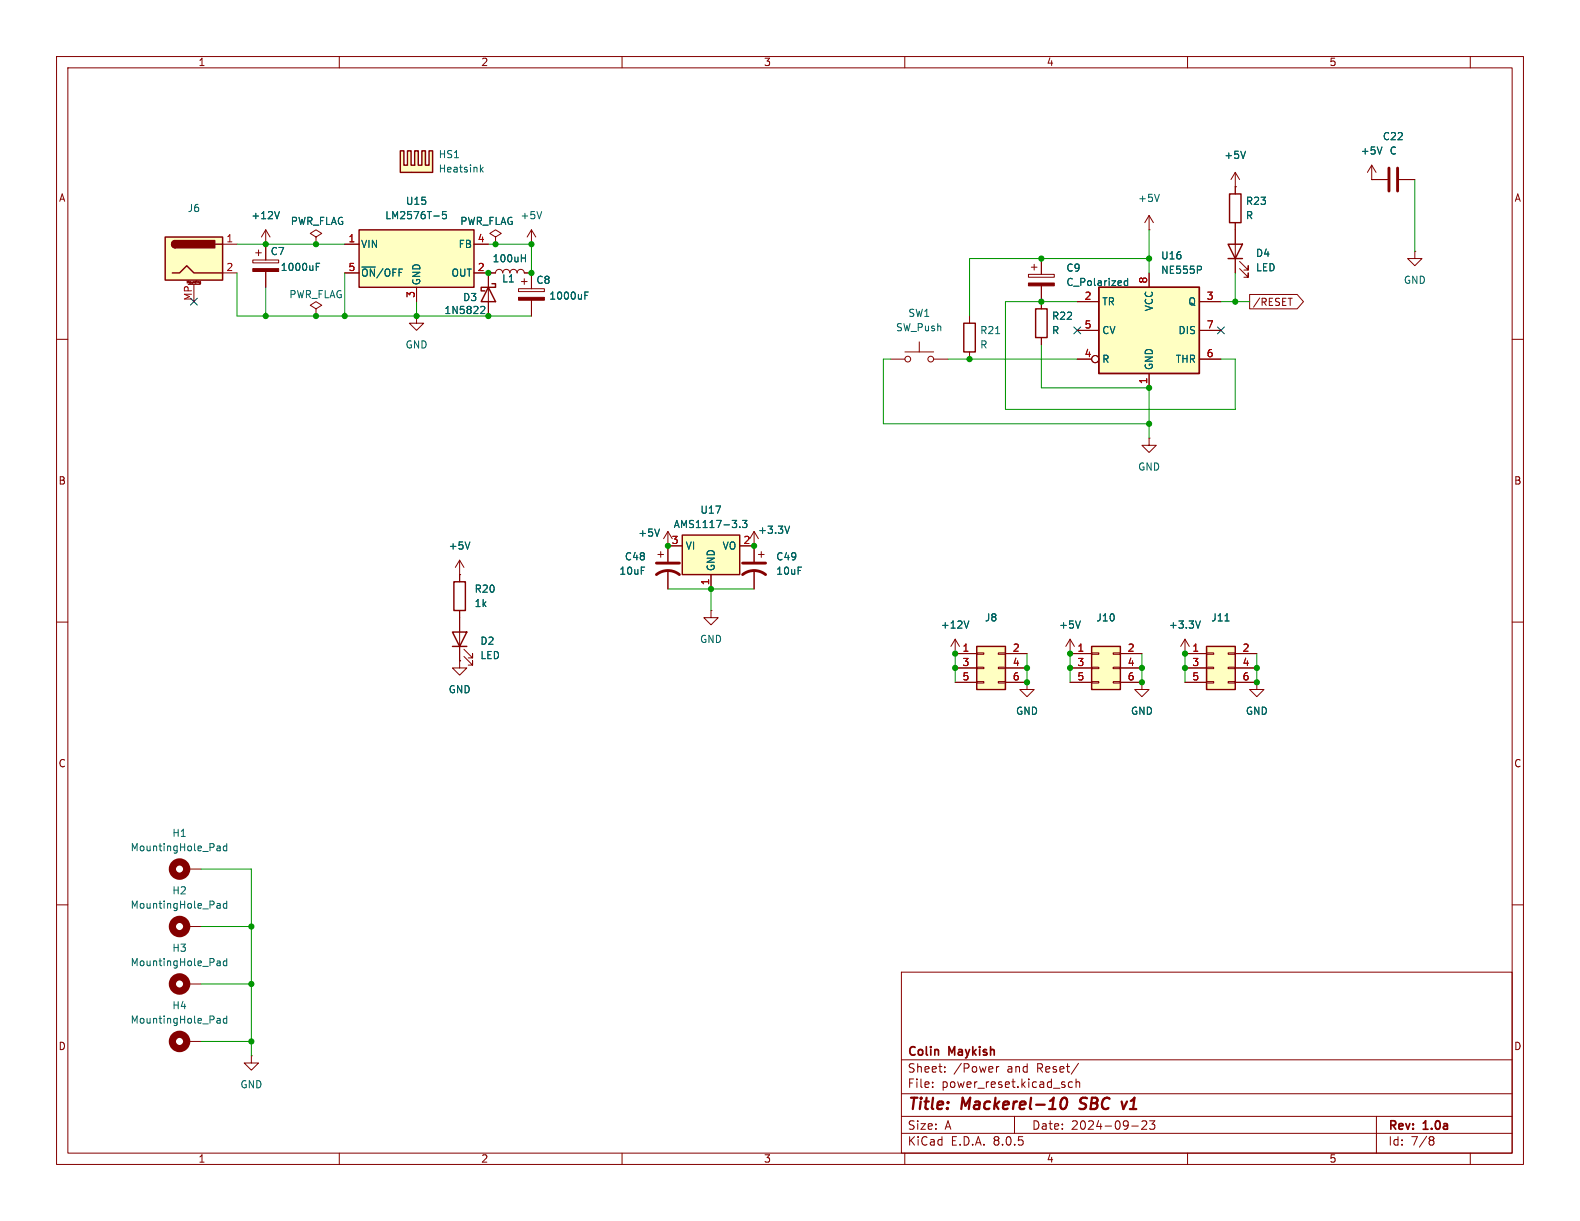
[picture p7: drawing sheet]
<svg xmlns="http://www.w3.org/2000/svg" width="279mm" height="216mm" viewBox="0 0 279 216" stroke-linecap="round" stroke-linejoin="round" font-family="sans-serif">
<g fill="none" stroke="#840000" stroke-width=".18">
<path d="M10 10h259.4v195.9h-259.4zM12 12h255.4v191.9h-255.4zM60 10v2M110 10v2M160 10v2M210 10v2M260 10v2M10 60h2M267.4 60h2M203.2 77.5v1.2h1.3l-1.3 1.3-1.3-1.3h1.3M203.2 77.5h.1M10 110h2"/>
<path d="M267.4 110h2M10 160h2M267.4 160h2M159.4 171.9h108v32h-108zM159.4 197.4h108M159.4 193.4h108M159.4 187.4h108M164.9 192.1v.2M164.9 191.4v.1M167.1 189.4v.2M167.1 188.7v.1M176.2 188.6v1"/>
<path d="M176.6 188.6l-.2 .1-.2 .2M179.4 197.4v3M189.6 191.4l-.4-.1-.3 .3v.4l.2 .2h.5M190.3 191.4l.2-.1 .4 .1v.9M190.3 190.8v1.5M190.7 188l-1.3 1.9M200.1 199.1h1.2M201.9 198.3l.6-.1 .2 .1 .1 .3-.9 1.1h.9M203.3 198.2h.9l-.5 .6 .4 .1v.6l-.2 .2h-.4l-.2-.2M243.4 197.4v6.5M60 203.9v2M110 203.9v2"/>
<path d="M159.4 200.4h108M160 203.9v2M210 203.9v2M253 201h.3l.3 .3-.3 .3M253 201.6h.3M253.3 201.6l.2 .2 .1 .4-.3 .3h-.3M260 203.9v2"/>
</g>
<path d="M187.8 194.3a.46 .46 0 0 1 .5-.2 .46 .46 0 0 1 .4 .4 1.15 1.15 0 0 1-.8 1.6l-.2-.1a1.54 1.54 0 0 1 .1-1.7zM190.9 196l.2 .1M191.2 194.3l-.2 .4 .1 .2M199.3 194.8l-.6 1.3" fill="none" stroke="#840000" stroke-width=".4"/>
<path d="M213.4 114.3h5v7.6h-5z" fill="#ffffc2"/>
<g fill="none" stroke="#840000" stroke-width=".18">
<path d="M55.9 54.6l1-.6-1-.7-1 .7 1 .6v1.3M55.9 55.9h.1M209.5 115.6h3.9M209.5 118.1h3.9M213.4 118h1.2v.2h-1.2zM213.4 115.4h1.2v.3h-1.2zM217.2 118h1.2v.2h-1.2zM217.2 115.4h1.2v.3h-1.2zM218.4 115.6h3.8M218.4 118.1h3.8M209.5 120.7h3.9M213.4 120.5h1.2v.3h-1.2z"/>
<path d="M217.2 120.5h1.2v.3h-1.2zM218.4 120.7h3.8"/>
</g>
<path d="M213.4 114.3h5v7.6h-5z" fill="none" stroke="#840000" stroke-width=".25"/>
<path d="M216.6 109.8h.8" fill="none" stroke="#006464" stroke-width=".18"/>
<path d="M172.7 114.3h5.1v7.6h-5.1z" fill="#ffffc2"/>
<g fill="none" stroke="#840000" stroke-width=".18">
<path d="M168.9 115.6h.1M168.9 115.6h3.8M168.9 118.1h3.8M168.9 113l-.8 1.3M168.9 113v2.6M168.9 113l.8 1.3M172.7 118h1.3v.2h-1.3zM172.7 115.4h1.3v.3h-1.3zM176.5 118h1.3v.2h-1.3zM176.5 115.4h1.3v.3h-1.3zM177.8 115.6h3.8M177.8 118.1h3.8"/>
<path d="M189.2 115.6h.1M189.2 113l-.7 1.3M189.2 113v2.6M189.2 113l.8 1.3M168.9 120.7h3.8M172.7 120.5h1.3v.3h-1.3zM176.5 120.5h1.3v.3h-1.3zM177.8 120.7h3.8"/>
</g>
<path d="M172.7 114.3h5.1v7.6h-5.1z" fill="none" stroke="#840000" stroke-width=".25"/>
<path d="M171.3 109.8l-.4 1.3M191 109.8l-.4 1.3" fill="none" stroke="#006464" stroke-width=".18"/>
<path d="M193 114.3h5.1v7.6h-5.1z" fill="#ffffc2"/>
<path d="M189.2 115.6h3.8M189.2 118.1h3.8M193 118h1.3v.2h-1.3zM193 115.4h1.3v.3h-1.3zM196.8 118h1.3v.2h-1.3zM196.8 115.4h1.3v.3h-1.3zM198.1 115.6h3.8M198.1 118.1h3.8M189.2 120.7h3.8M193 120.5h1.3v.3h-1.3zM196.8 120.5h1.3v.3h-1.3zM198.1 120.7h3.8" fill="none" stroke="#840000" stroke-width=".18"/>
<path d="M193 114.3h5.1v7.6h-5.1z" fill="none" stroke="#840000" stroke-width=".25"/>
<path d="M29.2 41.9h10.2v7.6h-10.2z" fill="#ffffc2"/>
<path d="M29.2 41.9h10.2v7.6h-10.2zM30.5 48.3h1.2l1.3-1.3 1.3 1.3h5.1M31 42.5a.64 .64 0 0 0-.6 .7 .64 .64 0 0 0 .6 .6M38.1 43.2h1.3M86.4 50.8l1.2 2.5h-2.5zM87 50.2h.6v.6h-2.5v.6h.6" fill="none" stroke="#840000" stroke-width=".25"/>
<g fill="#840000" stroke="#840000" stroke-width=".25">
<path d="M30.5 42.7l.5-.2v1.3a.63 .63 0 0 1-.6-.4 .63 .63 0 0 1 .1-.7z"/>
<path d="M31 42.5h7v1.3h-7z"/>
</g>
<g fill="none" stroke="#840000" stroke-width=".18">
<path d="M33.1 50.1v-.4l.1 .3 .2-.3v.4M33.3 50.3h2M34.3 50.3v3M34.6 49.7v.3M34.8 49.7h.1M35.3 50v-.1l.2-.1v.4M35.3 50.2h.1M35.3 50v.1M35.3 50.1h.2M35.5 50.2h-.1M39.4 43.2h2.5M39.4 48.3h2.5"/>
<path d="M86.4 48.3v7.6M91.7 51.1h4.6v.5h-4.6zM92.2 49.8h1M92.7 49.3v1M94 48.3v2.8M94 53.1v2.8M181.6 120.7v1.2h1.3l-1.3 1.3-1.3-1.3h1.3M181.6 120.7h.1M201.9 120.7v1.2h1.3l-1.3 1.3-1.2-1.3h1.2M201.9 120.7h.1"/>
</g>
<path d="M91.7 52.6h4.6v.5h-4.6z" fill="#840000" stroke="#840000" stroke-width=".18"/>
<path d="M85.2 54.2h.4l.1 .3-.8 .9h.8M103.4 52.2h.5M103.4 51.6h.6" fill="none" stroke="#006464" stroke-width=".18"/>
<path d="M63.5 40.6h20.3v10.2h-20.3z" fill="#ffffc2"/>
<path d="M63.5 40.6h20.3v10.2h-20.3z" fill="none" stroke="#840000" stroke-width=".25"/>
<path d="M61 43.2h2.5M61 48.3h2.5M73.7 50.8v2.5M83.8 43.2h2.6M83.8 48.3h2.6M209.5 115.6h.1M209.5 113l-.7 1.3M209.5 113v2.6M209.5 113l.8 1.3" fill="none" stroke="#840000" stroke-width=".18"/>
<path d="M76.7 38.2h1M78.9 37.4h-.6l-.1 .6 .2-.1 .4 .1 .2 .1-.1 .5-.2 .1-.5-.1M212.3 109.8l-.5 1.3" fill="none" stroke="#006464" stroke-width=".18"/>
<g fill="#ffffc2">
<path d="M70.8 26.7h.6v2.5h.7v-2.5h.6v2.5h.6l-.6 1.3h-1.9z"/>
<path d="M73.3 26.7h.7v2.5h.6v-2.5h.6v2.5h.7v-2.5h.6v3.8h-3.8l.6-1.3z"/>
</g>
<path d="M70.8 26.7h.6v2.5h.7v-2.5h.6v2.5h.6v-2.5h.7v2.5h.6v-2.5h.6v2.5h.7v-2.5h.6v3.8h-5.7zM217.4 34.3h2.1v5.1h-2.1zM170.4 57.2h2.1v5h-2.1zM183.1 54.6h2.1v5.1h-2.1zM217.2 43.2h2.5l-1.3 2.5zM217.2 45.7h2.5" fill="none" stroke="#840000" stroke-width=".25"/>
<path d="M85.1 29.9l.3 .5M85.4 29.6l-.4 .5M205 34.4l-.4 1.2M220.3 26.7l-.5 1.3M244.4 26l-.4 1.2M176.1 59h.7M199.4 49.2v1.3M199.4 49.7l-.4-.1-.2 .3 .1 .5h.5" fill="none" stroke="#006464" stroke-width=".18"/>
<g fill="none" stroke="#840000" stroke-width=".18">
<path d="M203.2 38.1l-.8 1.3M203.2 38.1v2.5M203.2 38.1l.8 1.3M218.4 33h.1M218.4 30.5l-.7 1.3M218.4 30.5v3.8M218.4 39.4v8.9M218.4 30.5l.8 1.3M242.6 31.8h.1M242.6 31.8h2.8M242.6 29.2l-.8 1.3M242.6 29.2v2.6"/>
<path d="M242.6 29.2l.7 1.3M247.4 31.8h2.8M73.7 55.9v1.3h1.2l-1.2 1.2-1.3-1.2h1.3M73.7 55.9h.1M171.4 55.9v1.3M181.9 48.5h4.5v.5h-4.5zM182.4 47.2h1M182.9 46.7v1.1M184.1 45.7v2.8M184.1 50.5v4.1M184.1 59.7v1.3M203.2 40.6h.1"/>
<path d="M219.2 47.5l1.5 1.5v-.7v.7h-.7M219.2 46.2l1.5 1.6v-.8v.8h-.7M250.2 44.5v1.2h1.3l-1.3 1.3-1.3-1.3h1.3M250.2 44.5h.1M157.5 63.5h2.5M160 62.2h5.1M162.6 60.5v1.7M165.1 63.5h2.5M171.4 62.2v1.3"/>
<circle cx="160.5" cy="63.5" r=".51"/>
<circle cx="164.6" cy="63.5" r=".51"/>
</g>
<path d="M245.6 29.7v4.1M247.1 29.7v4.1" fill="none" stroke="#840000" stroke-width=".51"/>
<path d="M181.9 50h4.5v.5h-4.5z" fill="#840000" stroke="#840000" stroke-width=".18"/>
<path d="M194.3 50.8h17.8v15.2h-17.8z" fill="#ffffc2"/>
<path d="M194.3 50.8h17.8v15.2h-17.8z" fill="none" stroke="#840000" stroke-width=".25"/>
<g fill="none" stroke="#840000" stroke-width=".18">
<path d="M190.5 53.3h3.8M190.5 58.4h3.8M203.2 48.3v2.5M212.1 53.3h3.8M212.1 58.4h3.8M190.5 63.5h2.5M203.2 66v2.6M212.1 63.5h3.8M33 174h2.6"/>
<circle cx="193.7" cy="63.5" r=".63"/>
</g>
<path d="M212.3 47.1l.2 .2-.2 .4M38.5 169.9h.3l.1 .2v.7M38.9 170.7l-.4 .1M38.9 170.2l-.4 .1M40.1 170l-.4-.1-.2 .3 .1 .5h.5M40.1 169.5v1.3" fill="none" stroke="#006464" stroke-width=".18"/>
<circle cx="31.7" cy="174" r="1.27" fill="none" stroke="#840000" stroke-width="1.3"/>
<path d="M120.6 94.6h10.2v7h-10.2z" fill="#ffffc2"/>
<path d="M120.6 94.6h10.2v7h-10.2zM80 111.8h2.5l-1.2 2.5zM80 114.3h2.5M80.3 102.9h2v5.1h-2z" fill="none" stroke="#840000" stroke-width=".25"/>
<g fill="none" stroke="#840000" stroke-width=".18">
<path d="M218.4 33h.1M218.4 33v1.3M218.4 39.4v3.8M242.6 31.8h.1M242.6 31.8h2.8M247.4 31.8h2.8M44.7 46h4.6v.5h-4.6zM45.2 44.7h1M45.7 44.2v1M47 43.2h.1M47 40.6v5.4M47 48v2.8"/>
<path d="M47 40.6l-.8 1.3M47 40.6l.8 1.3M55.9 41.9l1-.6-1-.7-1 .7 1 .6v1.3M55.9 43.2h.1M61 48.3h2.5M61 43.2h2.5M73.7 50.8v2.5M83.8 48.3h3.8a.64 .64 0 0 1 .7-.7 .64 .64 0 0 1 .6 .7 .64 .64 0 0 1 .6-.7 .64 .64 0 0 1 .7 .7 .64 .64 0 0 1 .6-.7 .64 .64 0 0 1 .6 .7 .64 .64 0 0 1 .7-.7 .64 .64 0 0 1 .6 .7h1.3v2.8M83.8 43.2h2.6M86.4 48.3v2.5M86.4 53.3v2.6M87.6 41.9l1-.6-1-.7-1 .7 1 .6v1.3"/>
<path d="M87.6 43.2h.1M94 43.2h.1M94 40.6l-.8 1.3M94 40.6v2.6M94 53.1v2.8M94 40.6l.7 1.3M184.1 45.7v2.8M184.1 50.5v4.1M184.1 59.7v1.3M190.5 53.3h3.8M190.5 58.4h3.8M203.2 48.3v2.5"/>
<path d="M212.1 53.3h3.8M212.1 58.4h3.8M218.4 45.7v2.6M221 52.1h8.4l1.1 1.2-1.1 1.3h-8.4zM227.8 52.7h.7M190.5 63.5h2.5M203.2 66v2.6M212.1 63.5h3.8M81.3 99.1v3.8M81.3 99.1l-.8 1.2M81.3 99.1l.7 1.2M116.3 98h1"/>
<path d="M116.8 97.5v1.1M118.1 96.5h.1M118.1 96.5h2.5M118.1 94v5.3M118.1 94l-.8 1.3M118.1 94l.8 1.3M130.8 96.5h2.5M133.3 96.5h.1M133.3 94l-.7 1.3M133.3 94v5.3M133.3 94l.8 1.3M134.1 98h1"/>
<path d="M134.6 97.5v1.1M81.3 116.8v1.3h1.2l-1.2 1.3-1.3-1.3h1.3M81.3 116.8h.1M81.3 101.6h.1M81.3 108v8.8M82 116.1l1.6 1.5v-.8v.8h-.8M82 114.8l1.6 1.5v-.7v.7h-.8M118.1 100.8v3.3M125.7 108v1.2h1.3l-1.3 1.3-1.2-1.3h1.2M125.7 108h.1M125.7 101.6v2.5M133.3 100.8v3.3"/>
<path d="M168.9 115.6h.1M168.9 115.6h3.8M168.9 118.1h3.8M177.8 115.6h3.8M177.8 118.1h3.8M189.2 115.6h.1M189.2 115.6h3.8M189.2 118.1h3.8M198.1 115.6h3.8M198.1 118.1h3.8M209.5 115.6h.1M209.5 115.6h3.9"/>
<path d="M209.5 118.1h3.9M218.4 115.6h3.8M218.4 118.1h3.8M168.9 120.7h3.8M177.8 120.7h3.8M181.6 120.7h.1M189.2 120.7h3.8M198.1 120.7h3.8M201.9 120.7h.1M209.5 120.7h3.9M218.4 120.7h3.8M222.2 120.7v1.2h1.3l-1.3 1.3-1.2-1.3h1.2"/>
<path d="M222.2 120.7h.1M33 153.7h2.6M33 163.8h2.6M33 184.2h2.6M44.4 186.7v1.3h1.3l-1.3 1.2-1.2-1.2h1.2M44.4 186.7h.1"/>
<circle cx="193.7" cy="63.5" r=".63"/>
</g>
<g fill="none" stroke="#006464" stroke-width=".18">
<path d="M49.4 37.4l-.4 1.3M76.7 38.2h1M78.9 37.4h-.6l-.1 .6 .2-.1 .4 .1 .2 .1-.1 .5-.2 .1-.5-.1M95.8 37.4l-.4 1.3M220.3 26.7l-.5 1.3M244.4 26l-.4 1.2M55.9 47.2h.5M55.9 46.6h.6M85.2 54.2h.4l.1 .3-.8 .9h.8M92.2 45.6h.7M92.9 45v1.3M103.4 52.2h.5"/>
<path d="M103.4 51.6h.6M199.4 49.2v1.3M199.4 49.7l-.4-.1-.2 .3 .1 .5h.5M212.3 47.1l.2 .2-.2 .4M83.1 95.8l-.4 1.3M116.6 93.5l-.4 1.3M130.8 93.2v.1M131.3 92h.8l-.4 .5 .3 .1v.6l-.2 .1-.5-.1M139.6 93l-.4 1.3M171.3 109.8l-.4 1.3M191 109.8l-.4 1.3M212.3 109.8l-.5 1.3"/>
<path d="M216.6 109.8h.8M38.5 149.6h.3l.1 .2v.6M38.5 159.8h.3l.1 .1v.7M38.9 150.4h-.4M38.9 149.9l-.4 .1M40.1 149.2v1.2M40.1 159.3v1.3M40.1 149.7l-.4-.1-.2 .2 .1 .6h.5M40.1 159.8h-.4l-.2 .2 .1 .5h.5M38.9 160.5l-.4 .1M38.9 160.1h-.4M40.1 179.6v1.3"/>
<path d="M38.5 180.1h.3l.1 .2v.6M38.9 180.9h-.4M38.9 180.4h-.4M40.1 180.1h-.4l-.2 .2 .1 .6h.5"/>
</g>
<path d="M116.1 99.6h4M131.3 99.6h4.1M116.1 101.6a3.3 3.3 0 0 1 4 0M131.3 101.6a3.3 3.3 0 0 1 4.1 0" fill="none" stroke="#840000" stroke-width=".51"/>
<path d="M44.7 47.5h4.6v.5h-4.6z" fill="#840000" stroke="#840000" stroke-width=".18"/>
<g fill="none" stroke="#840000" stroke-width="1.3">
<circle cx="31.7" cy="153.7" r="1.27"/>
<circle cx="31.7" cy="163.8" r="1.27"/>
<circle cx="31.7" cy="184.1" r="1.27"/>
</g>
<g fill="none" stroke="#009600" stroke-width=".18">
<path d="M250.2 31.8v12.7M41.9 43.2h19.1M41.9 48.3v7.6h52.1M47 50.8v5.1M61 48.3v7.6M73.7 53.3v2.6M86.4 43.2h7.6v5.1M190.5 53.3h-12.7v19.1h40.6v-8.9h-2.5M203.2 40.6v7.7M203.2 45.7h-31.8v10.2M215.9 53.3h5.1M218.4 48.3v5"/>
<path d="M157.5 63.5h-1.3v11.4h47M167.6 63.5h22.9M184.1 61v7.6h19.1v8.9M118.1 104.1h15.2M125.7 104.1v3.9M168.9 115.6v5.1M181.6 115.6v5.1M189.2 115.6v5.1M201.9 115.6v5.1M209.5 115.6v5.1M222.2 115.6v5.1M35.6 153.7h8.8v33"/>
<path d="M35.6 174h8.8M35.6 163.8h8.8M35.6 184.2h8.8"/>
</g>
<path d="M33.7 52.7l1.2 1.2M34.9 52.7l-1.2 1.2M189.9 57.8l1.2 1.2M191.1 57.8l-1.2 1.2M215.3 57.8l1.2 1.2M216.5 57.8l-1.2 1.2" fill="none" stroke="#000084" stroke-width=".18"/>
<g fill="#009600" stroke="#009600" stroke-width=".18">
<circle cx="47" cy="55.9" r=".46"/>
<circle cx="44.4" cy="163.8" r=".46"/>
<circle cx="44.4" cy="174" r=".46"/>
<circle cx="125.7" cy="104.1" r=".46"/>
<circle cx="133.3" cy="96.5" r=".46"/>
<circle cx="44.4" cy="184.2" r=".46"/>
<circle cx="222.2" cy="118.1" r=".46"/>
<circle cx="222.2" cy="120.7" r=".46"/>
<circle cx="168.9" cy="115.6" r=".46"/>
<circle cx="168.9" cy="118.1" r=".46"/>
<circle cx="189.2" cy="118.1" r=".46"/>
<circle cx="189.2" cy="115.6" r=".46"/>
<circle cx="171.4" cy="63.5" r=".46"/>
<circle cx="181.6" cy="118.1" r=".46"/>
<circle cx="181.6" cy="120.7" r=".46"/>
<circle cx="201.9" cy="118.1" r=".46"/>
<circle cx="201.9" cy="120.7" r=".46"/>
<circle cx="209.5" cy="118.1" r=".46"/>
<circle cx="209.5" cy="115.6" r=".46"/>
<circle cx="203.2" cy="45.7" r=".46"/>
<circle cx="203.2" cy="74.9" r=".46"/>
<circle cx="203.2" cy="68.6" r=".46"/>
<circle cx="184.1" cy="45.7" r=".46"/>
<circle cx="184.1" cy="53.3" r=".46"/>
<circle cx="218.4" cy="53.3" r=".46"/>
<circle cx="73.7" cy="55.9" r=".46"/>
<circle cx="94" cy="48.3" r=".46"/>
<circle cx="86.4" cy="55.9" r=".46"/>
<circle cx="118.1" cy="96.5" r=".46"/>
<circle cx="47" cy="43.2" r=".46"/>
<circle cx="61" cy="55.9" r=".46"/>
<circle cx="55.9" cy="55.9" r=".46"/>
<circle cx="94" cy="43.2" r=".46"/>
<circle cx="86.4" cy="48.3" r=".46"/>
<circle cx="55.9" cy="43.2" r=".46"/>
<circle cx="87.6" cy="43.2" r=".46"/>
</g>
<g font-size="2.8" fill="#840000">
<text x="160.4" y="196.8">Title:</text>
<text x="170.1" y="196.8">Mackerel-10</text>
<text x="191.8" y="196.8">SBC</text>
<text x="200" y="196.8">v1</text>
</g>
<g font-size="2.1" fill="#840000">
<text x="160.4" y="189.9">Sheet:</text>
<text x="160.4" y="187.1">Colin</text>
<text x="167.9" y="187.1">Maykish</text>
<text x="168.6" y="189.9">/Power</text>
<text x="178.1" y="189.9">and</text>
<text x="183.5" y="189.9">Reset/</text>
<text x="160.4" y="192.6">File:</text>
<text x="166.5" y="192.6">power_reset.kicad_sch</text>
<text x="160.4" y="202.8">KiCad</text>
<text x="160.4" y="200">Size:</text>
<text x="167.1" y="200">A</text>
<text x="168.1" y="202.8">E.D.A.</text>
<text x="175.7" y="202.8">8.0.5</text>
<text x="182.4" y="200">Date:</text>
<text x="189.4" y="200">2024-09-23</text>
<text x="245.4" y="200.2">Rev:</text>
<text x="245.4" y="202.8">Id:</text>
<text x="249.5" y="202.8">7/8</text>
<text x="251.8" y="200.2">1.0a</text>
</g>
<g font-size="1.8" fill="#840000">
<text x="35" y="11.9">1</text>
<text x="85" y="11.9">2</text>
<text x="135" y="11.9">3</text>
<text x="185" y="11.9">4</text>
<text x="235" y="11.9">5</text>
<text x="10.3" y="35.9">A</text>
<text x="267.7" y="35.9">A</text>
<text x="221.5" y="54.3">/RESET</text>
<text x="10.3" y="85.9">B</text>
<text x="267.7" y="85.9">B</text>
<text x="10.3" y="135.9">C</text>
<text x="267.7" y="135.9">C</text>
<text x="10.3" y="185.9">D</text>
<text x="267.7" y="185.9">D</text>
<text x="35" y="205.8">1</text>
<text x="85" y="205.8">2</text>
<text x="135" y="205.8">3</text>
<text x="185" y="205.8">4</text>
<text x="235" y="205.8">5</text>
</g>
<g font-size="1.8" fill="#006464">
<text x="77.5" y="28.2">HS1</text>
<text x="216.4" y="28.3">+5V</text>
<text x="240.5" y="27.5">+5V</text>
<text x="244.4" y="25">C22</text>
<text x="245.6" y="27.5">C</text>
<text x="77.5" y="30.7">Heatsink</text>
<text x="201.2" y="35.9">+5V</text>
<text x="33.1" y="37.7">J6</text>
<text x="44.3" y="39">+12V</text>
<text x="51.3" y="40">PWR_FLAG</text>
<text x="68" y="39">LM2576T-5</text>
<text x="71.7" y="36.4">U15</text>
<text x="81.3" y="40">PWR_FLAG</text>
<text x="91.9" y="39">+5V</text>
<text x="220.2" y="36.4">R23</text>
<text x="220.2" y="39">R</text>
<text x="47.8" y="45.3">C7</text>
<text x="63.8" y="44">VIN</text>
<text x="81" y="44">FB</text>
<text x="87" y="46.6">100uH</text>
<text x="205.2" y="46.1">U16</text>
<text x="222" y="45.6">D4</text>
<text x="49.5" y="48.1">1000uF</text>
<text x="51.1" y="52.9">PWR_FLAG</text>
<text x="63.8" y="49.1">~{ON}/OFF</text>
<text x="74.5" y="50.5" transform="rotate(-90 74.5 50.5)">GND</text>
<text x="79.7" y="49.1">OUT</text>
<text x="81.8" y="53.4">D3</text>
<text x="88.7" y="50.1">L1</text>
<text x="94.8" y="50.4">C8</text>
<text x="97" y="53.2">1000uF</text>
<text x="188.5" y="48.2">C9</text>
<text x="188.5" y="50.8">C_Polarized</text>
<text x="205.2" y="48.6">NE555P</text>
<text x="222" y="48.2">LED</text>
<text x="248.2" y="50.4">GND</text>
<text x="78.5" y="55.7">1N5822</text>
<text x="158.3" y="58.8">SW_Push</text>
<text x="160.5" y="56.2">SW1</text>
<text x="173.2" y="59.3">R21</text>
<text x="185.9" y="56.7">R22</text>
<text x="185.9" y="59.3">R</text>
<text x="194.8" y="54.2">TR</text>
<text x="194.8" y="59.3">CV</text>
<text x="204.1" y="55.1" transform="rotate(-90 204.1 55.1)">VCC</text>
<text x="208.3" y="59.3">DIS</text>
<text x="210" y="54.2">Q</text>
<text x="71.6" y="61.8">GND</text>
<text x="173.2" y="61.8">R</text>
<text x="194.8" y="64.4">R</text>
<text x="204.1" y="65.5" transform="rotate(-90 204.1 65.5)">GND</text>
<text x="207.8" y="64.4">THR</text>
<text x="201.2" y="83.4">GND</text>
<text x="112.8" y="95.1">+5V</text>
<text x="119" y="93.6">AMS1117-3.3</text>
<text x="123.8" y="91">U17</text>
<text x="134" y="94.6">+3.3V</text>
<text x="79.2" y="97.4">+5V</text>
<text x="109.4" y="101.8">10uF</text>
<text x="110.4" y="99.3">C48</text>
<text x="121.2" y="97.4">VI</text>
<text x="126.6" y="101.1" transform="rotate(-90 126.6 101.1)">GND</text>
<text x="127.7" y="97.4">VO</text>
<text x="137.2" y="99.3">C49</text>
<text x="137.2" y="101.8">10uF</text>
<text x="83.8" y="105">R20</text>
<text x="83.8" y="107.5">1k</text>
<text x="123.7" y="113.9">GND</text>
<text x="166.3" y="111.4">+12V</text>
<text x="174.1" y="110.1">J8</text>
<text x="187.2" y="111.4">+5V</text>
<text x="193.8" y="110.1">J10</text>
<text x="206.6" y="111.4">+3.3V</text>
<text x="214.1" y="110.1">J11</text>
<text x="84.8" y="114.2">D2</text>
<text x="84.8" y="116.8">LED</text>
<text x="79.2" y="122.8">GND</text>
<text x="179.6" y="126.6">GND</text>
<text x="199.9" y="126.6">GND</text>
<text x="220.2" y="126.6">GND</text>
<text x="30.4" y="148.2">H1</text>
<text x="23" y="150.7">MountingHole_Pad</text>
<text x="23" y="160.9">MountingHole_Pad</text>
<text x="30.4" y="158.3">H2</text>
<text x="23" y="171">MountingHole_Pad</text>
<text x="30.4" y="168.5">H3</text>
<text x="30.4" y="178.7">H4</text>
<text x="23" y="181.2">MountingHole_Pad</text>
<text x="42.4" y="192.6">GND</text>
</g>
<g font-size="1.8" fill="#a90000">
<text x="39.9" y="42.9">1</text>
<text x="61.5" y="42.9">1</text>
<text x="84.4" y="42.9">4</text>
<text x="34" y="53.3" transform="rotate(-90 34 53.3)">MP</text>
<text x="39.9" y="48">2</text>
<text x="61.5" y="48">5</text>
<text x="73.4" y="52.8" transform="rotate(-90 73.4 52.8)">3</text>
<text x="84.4" y="48">2</text>
<text x="191.7" y="53.1">2</text>
<text x="202.9" y="50.2" transform="rotate(-90 202.9 50.2)">8</text>
<text x="213.3" y="53.1">3</text>
<text x="191.7" y="58.2">5</text>
<text x="213.3" y="58.2">7</text>
<text x="191.7" y="63.2">4</text>
<text x="213.3" y="63.2">6</text>
<text x="202.9" y="68" transform="rotate(-90 202.9 68)">1</text>
<text x="118.7" y="96.3">3</text>
<text x="131.4" y="96.3">2</text>
<text x="125.5" y="103.6" transform="rotate(-90 125.5 103.6)">1</text>
<text x="170.1" y="115.3">1</text>
<text x="170.1" y="117.9">3</text>
<text x="179" y="115.3">2</text>
<text x="179" y="117.9">4</text>
<text x="190.4" y="115.3">1</text>
<text x="190.4" y="117.9">3</text>
<text x="199.3" y="115.3">2</text>
<text x="199.3" y="117.9">4</text>
<text x="210.7" y="115.3">1</text>
<text x="210.7" y="117.9">3</text>
<text x="219.6" y="115.3">2</text>
<text x="219.6" y="117.9">4</text>
<text x="170.1" y="120.4">5</text>
<text x="179" y="120.4">6</text>
<text x="190.4" y="120.4">5</text>
<text x="199.3" y="120.4">6</text>
<text x="210.7" y="120.4">5</text>
<text x="219.6" y="120.4">6</text>
</g>
<text font-size=".5" fill="#840000" x="32.8" y="50.3">Mounting</text>
</svg>
